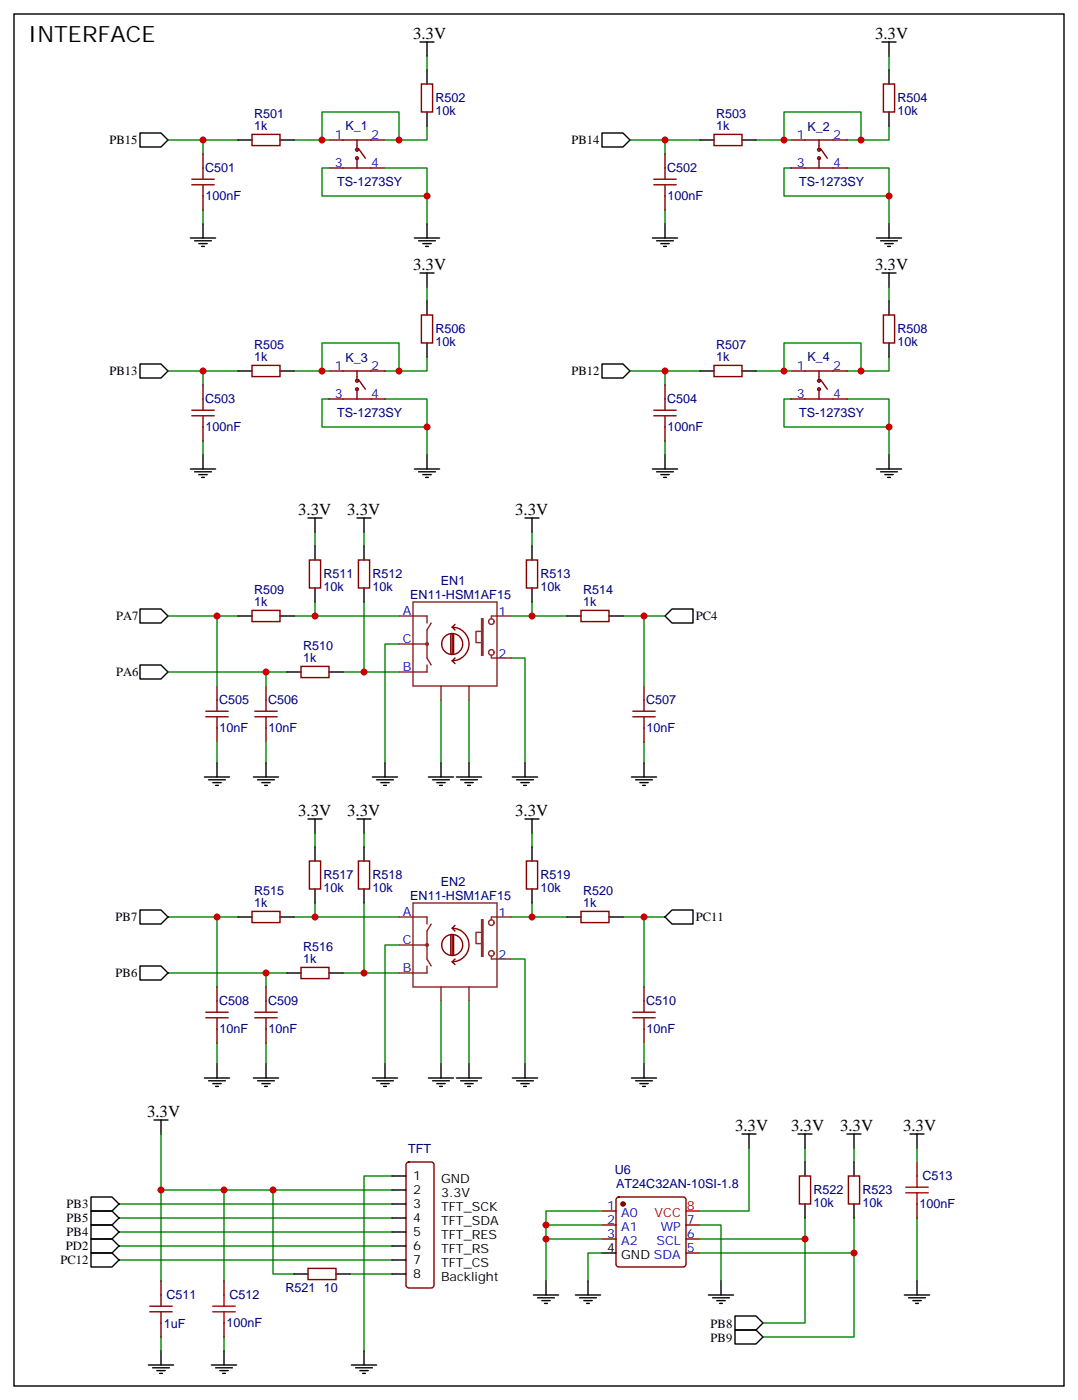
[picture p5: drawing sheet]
<svg xmlns="http://www.w3.org/2000/svg" width="272mm" height="353mm" viewBox="0 0 272 353" stroke-linecap="round" stroke-linejoin="round" font-family="sans-serif">
<g fill="none" stroke="#008700" stroke-width=".35">
<path d="M107.6 14.1v3.5M224 14.1v3.5M42.3 35.3h17.7M51.2 35.3v3.5M74.1 35.3h8.8M81.1 35.3v-7.1h19.4v7.1M107.6 31.8v3.5h-10.6M158.7 35.3h17.7M167.6 35.3v3.5M190.5 35.3h8.8M197.6 35.3v-7.1h19.4v7.1M224 31.8v3.5h-10.6"/>
<path d="M51.2 52.9v3.5M82.9 42.3h-1.8v7.1h26.5M97 42.3h10.6v14.1M167.6 52.9v3.5M199.3 42.3h-1.7v7.1h26.4M213.4 42.3h10.6v14.1M107.6 72.3v3.5M224 72.3v3.5M42.3 93.5h17.7M51.2 93.5v3.5M74.1 93.5h8.8M81.1 93.5v-7.1h19.4v7.1"/>
<path d="M107.6 90v3.5h-10.6M158.7 93.5h17.7M167.6 93.5v3.5M190.5 93.5h8.8M197.6 93.5v-7.1h19.4v7.1M224 90v3.5h-10.6M51.2 111.1v3.6M82.9 100.5h-1.8v7.1h26.5M97 100.5h10.6v14.2M167.6 111.1v3.6M199.3 100.5h-1.7v7.1h26.4M213.4 100.5h10.6v14.2"/>
<path d="M79.4 134.1v3.5M91.7 134.1v3.5M134.1 134.1v3.5M42.3 155.2h17.7M54.7 155.2v17.7M74.1 155.2h26.4M79.4 151.7v3.5M91.7 151.7v17.6M128.8 155.2h14.1M134.1 151.7v3.5M157 155.2h10.6M162.3 155.2v17.7"/>
<path d="M42.3 169.3h30M67 169.3v3.6M86.4 169.3h14.1M100.5 162.3h-3.5v30M111.1 176.4v15.9M118.2 176.4v15.9M128.8 165.8h3.5v26.5M54.7 187v5.3M67 187v5.3M162.3 187v5.3M79.4 209.9v3.5M91.7 209.9v3.5"/>
<path d="M134.1 209.9v3.5M42.3 231.1h17.7M54.7 231.1v17.6M74.1 231.1h26.4M79.4 227.5v3.6M91.7 227.5v17.7M100.5 238.1h-3.5v30M128.8 231.1h14.1M134.1 227.5v3.6M157 231.1h10.6M162.3 231.1v17.6M42.3 245.2h30"/>
<path d="M67 245.2v3.5M86.4 245.2h14.1M111.1 252.2v15.9M118.2 252.2v15.9M128.8 241.7h3.5v26.4M54.7 262.8v5.3M67 262.8v5.3M162.3 262.8v5.3M40.6 285.8v14.1h58.2M40.6 299.9v22.9M56.4 299.9v22.9M68.8 299.9v21.1h5.3"/>
<path d="M98.8 296.3h-7.1v44.1M188.7 289.3v15.9h-12.3M202.8 289.3v3.5M215.2 289.3v3.5M231.1 289.3v3.5M30 317.5h68.8M30 314h68.8M30 310.4h68.8M30 306.9h68.8M30 303.4h68.8M151.7 315.7h-3.5v7.1M151.7 312.2h-14.1v10.6"/>
<path d="M151.7 308.7h-14.1v3.5M151.7 305.2h-14.1v3.5M176.4 308.7h5.3v14.1M202.8 306.9v5.3h-26.4M202.8 312.2v21.2h-10.5M215.2 306.9v8.8h-38.8M215.2 315.7v21.2h-22.9M231.1 306.9v15.9M40.6 336.9v3.5M56.4 336.9v3.5M88.2 321h10.6"/>
</g>
<g fill="none" stroke="#870000" stroke-width=".35">
<path d="M51.2 38.8v6.4M63.5 33.9h7.1v2.8h-7.1zM82.9 35.3h14.1M90 35.3v2.4M90 39.9v2.4M90.3 37.4l1.8 2.5M106.2 21.2h2.8v7h-2.8zM167.6 38.8v6.4M179.9 33.9h7.1v2.8h-7.1zM199.3 35.3h14.1M206.4 35.3v2.4M206.4 39.9v2.4"/>
<path d="M206.7 37.4l1.8 2.5M222.6 21.2h2.8v7h-2.8zM48.3 45.2h5.7M48.3 46.6h5.7M51.2 46.6v6.3M82.9 42.3h14.1M164.7 45.2h5.7M164.7 46.6h5.7M167.6 46.6v6.3M199.3 42.3h14.1M106.2 79.4h2.8v7h-2.8zM222.6 79.4h2.8v7h-2.8z"/>
<path d="M51.2 97v6.4M63.5 92.1h7.1v2.8h-7.1zM82.9 93.5h14.1M90 93.5v2.5M90 98.1v2.4M90.3 95.6l1.8 2.5M167.6 97v6.4M179.9 92.1h7.1v2.8h-7.1zM199.3 93.5h14.1M206.4 93.5v2.5M206.4 98.1v2.4M206.7 95.6l1.8 2.5"/>
<path d="M48.3 103.4h5.7M48.3 104.8h5.7M51.2 104.8v6.3M82.9 100.5h14.1M164.7 103.4h5.7M164.7 104.8h5.7M167.6 104.8v6.3M199.3 100.5h14.1M63.5 153.8h7.1v2.8h-7.1zM78 141.1h2.8v7.1h-2.8zM90.3 141.1h2.8v7.1h-2.8zM132.6 141.1h2.9v7.1h-2.9z"/>
<path d="M146.4 153.8h7.1v2.8h-7.1zM51.9 179.2h5.6M54.7 172.9v6.3M64.2 179.2h5.6M67 172.9v6.3M75.8 167.9h7.1v2.8h-7.1zM159.5 179.2h5.6M162.3 172.9v6.3M51.9 180.6h5.6M54.7 180.6v6.4M64.2 180.6h5.6M67 180.6v6.4"/>
<path d="M159.5 180.6h5.6M162.3 180.6v6.4M78 217h2.8v7h-2.8zM90.3 217h2.8v7h-2.8zM132.6 217h2.9v7h-2.9zM63.5 229.7h7.1v2.8h-7.1zM146.4 229.7h7.1v2.8h-7.1zM51.9 255.1h5.6M51.9 256.5h5.6M54.7 248.7v6.4M54.7 256.5v6.3M64.2 255.1h5.6"/>
<path d="M64.2 256.5h5.6M67 248.7v6.4M67 256.5v6.3M75.8 243.8h7.1v2.8h-7.1zM159.5 255.1h5.6M159.5 256.5h5.6M162.3 248.7v6.4M162.3 256.5v6.3M102.5 293l.5-.2h5.7a.71 .71 0 0 1 .7 .7v30.4l-.3 .4-.4 .3h-5.7l-.5-.3-.2-.4v-30.4zM201.4 296.3h2.9v7.1h-2.9zM213.8 296.3h2.8v7.1h-2.8zM231.1 292.8v3.5"/>
<path d="M77.6 319.6h7.1v2.8h-7.1zM151.7 305.2h3.5M151.7 308.7h3.5M151.7 312.2h3.5M155.5 301.8l.4-.2h16.3a.71 .71 0 0 1 .7 .7v16.3l-.3 .5-.4 .2h-16.3l-.5-.3-.2-.4v-16.3zM172.9 308.7h3.5M172.9 312.2h3.5M172.9 315.7h3.5M231.1 303.4v3.5M37.7 330.6h5.7M37.7 329.1h5.7M40.6 322.8v6.3"/>
<path d="M40.6 330.6v6.3M56.4 322.8v3.5M56.4 333.4v3.5"/>
<circle cx="90" cy="37.7" r=".35"/>
<circle cx="90" cy="39.9" r=".35"/>
<circle cx="206.4" cy="37.7" r=".35"/>
<circle cx="206.4" cy="39.9" r=".35"/>
<circle cx="90" cy="96" r=".35"/>
<circle cx="90" cy="98.1" r=".35"/>
<circle cx="206.4" cy="96" r=".35"/>
<circle cx="206.4" cy="98.1" r=".35"/>
</g>
<g fill="none" stroke="#000" stroke-width=".35">
<path d="M3.5 3.5h264.6v345.7h-264.6zM105.8 10.6h3.6M107.6 10.6v3.5M107.6 17.6v3.6M222.2 10.6h3.6M224 10.6v3.5M224 17.6v3.6M35.3 33.5h5.3l1.7 1.8-1.7 1.7h-5.3zM60 35.3h3.5M70.6 35.3h3.5M107.6 28.2v3.6M151.7 33.5h5.3l1.7 1.8-1.7 1.7h-5.3z"/>
<path d="M176.4 35.3h3.5M187 35.3h3.5M224 28.2v3.6M48 60h6.3M51.2 56.4v3.6M104.4 60h6.4M107.6 56.4v3.6M164.4 60h6.3M167.6 56.4v3.6M220.8 60h6.4M224 56.4v3.6M49 60.7h4.3"/>
<path d="M50.1 61.4h2.1M50.8 62.1h.7M105.5 60.7h4.2M105.8 68.8h3.6M106.5 61.4h2.2M107.2 62.1h.7M107.6 68.8v3.5M107.6 75.8v3.6M165.5 60.7h4.2M166.5 61.4h2.1M167.2 62.1h.7M221.9 60.7h4.2"/>
<path d="M222.2 68.8h3.6M223 61.4h2.1M223.7 62.1h.7M224 68.8v3.5M224 75.8v3.6M35.3 91.7h5.3l1.7 1.8-1.7 1.7h-5.3zM60 93.5h3.5M70.6 93.5h3.5M107.6 86.4v3.6M151.7 91.7h5.3l1.7 1.8-1.7 1.7h-5.3zM176.4 93.5h3.5M187 93.5h3.5"/>
<path d="M224 86.4v3.6M48 118.2h6.3M49 118.9h4.3M50.1 119.6h2.1M51.2 114.7v3.5M104.4 118.2h6.4M105.5 118.9h4.2M106.5 119.6h2.2M107.6 114.7v3.5M164.4 118.2h6.3M165.5 118.9h4.2M166.5 119.6h2.1"/>
<path d="M167.6 114.7v3.5M220.8 118.2h6.4M221.9 118.9h4.2M223 119.6h2.1M224 114.7v3.5M50.8 120.3h.7M77.6 130.5h3.5M79.4 130.5v3.6M79.4 137.6v3.5M90 130.5h3.5M91.7 130.5v3.6M91.7 137.6v3.5"/>
<path d="M107.2 120.3h.7M132.3 130.5h3.5M134.1 130.5v3.6M134.1 137.6v3.5M167.2 120.3h.7M223.7 120.3h.7M35.3 153.5h5.3l1.7 1.7-1.7 1.8h-5.3zM60 155.2h3.5M70.6 155.2h3.5M79.4 148.2v3.5M91.7 148.2v3.5M134.1 148.2v3.5"/>
<path d="M142.9 155.2h3.5M153.5 155.2h3.5M167.6 155.2l1.7-1.7h5.3v3.5h-5.3zM35.3 167.6h5.3l1.7 1.7-1.7 1.8h-5.3zM72.3 169.3h3.5M82.9 169.3h3.5M51.5 195.8h6.4M52.6 196.5h4.2M53.6 197.2h2.1M54.3 197.9h.7M54.7 192.3v3.5M63.9 195.8h6.3"/>
<path d="M64.9 196.5h4.2M66 197.2h2.1M66.7 197.9h.7M67 192.3v3.5M93.8 195.8h6.4M94.9 196.5h4.2M96 197.2h2.1M96.7 197.9h.7M97 192.3v3.5M107.9 195.8h6.4M109 196.5h4.2M110.1 197.2h2.1"/>
<path d="M110.8 197.9h.7M111.1 192.3v3.5M115 195.8h6.4M116.1 196.5h4.2M117.1 197.2h2.1M117.8 197.9h.7M118.2 192.3v3.5M129.1 195.8h6.4M130.2 196.5h4.2M131.2 197.2h2.1M131.9 197.9h.7M132.3 192.3v3.5"/>
<path d="M159.1 195.8h6.4M160.2 196.5h4.2M161.2 197.2h2.1M161.9 197.9h.7M162.3 192.3v3.5M77.6 206.4h3.5M79.4 206.4v3.5M79.4 213.4v3.6M90 206.4h3.5M91.7 206.4v3.5M91.7 213.4v3.6M132.3 206.4h3.5"/>
<path d="M134.1 206.4v3.5M134.1 213.4v3.6M35.3 229.3h5.3l1.7 1.8-1.7 1.7h-5.3zM60 231.1h3.5M70.6 231.1h3.5M79.4 224v3.5M91.7 224v3.5M134.1 224v3.5M142.9 231.1h3.5M153.5 231.1h3.5M169.3 229.3h5.3v3.5h-5.3l-1.7-1.7zM35.3 243.4h5.3l1.7 1.8-1.7 1.7h-5.3z"/>
<path d="M72.3 245.2h3.5M82.9 245.2h3.5M51.5 271.6h6.4M52.6 272.3h4.2M53.6 273.1h2.1M54.3 273.8h.7M54.7 268.1v3.5M63.9 271.6h6.3M64.9 272.3h4.2M66 273.1h2.1M66.7 273.8h.7M67 268.1v3.5"/>
<path d="M93.8 271.6h6.4M94.9 272.3h4.2M96 273.1h2.1M96.7 273.8h.7M97 268.1v3.5M107.9 271.6h6.4M109 272.3h4.2M110.1 273.1h2.1M110.8 273.8h.7M111.1 268.1v3.5M115 271.6h6.4M116.1 272.3h4.2"/>
<path d="M117.1 273.1h2.1M117.8 273.8h.7M118.2 268.1v3.5M129.1 271.6h6.4M130.2 272.3h4.2M131.2 273.1h2.1M131.9 273.8h.7M132.3 268.1v3.5M159.1 271.6h6.4M160.2 272.3h4.2M161.2 273.1h2.1M161.9 273.8h.7"/>
<path d="M162.3 268.1v3.5M38.8 282.2h3.5M40.6 282.2v3.6M98.8 296.3h3.5M98.8 299.9h3.5M187 285.8h3.5M188.7 285.8v3.5M201.1 285.8h3.5M202.8 285.8v3.5M202.8 292.8v3.5M213.4 285.8h3.6M215.2 285.8v3.5"/>
<path d="M215.2 292.8v3.5M229.3 285.8h3.5M231.1 285.8v3.5M22.9 315.7h5.3l1.8 1.8-1.8 1.8h-5.3zM22.9 312.2h5.3l1.8 1.8-1.8 1.7h-5.3zM22.9 308.7h5.3l1.8 1.7-1.8 1.8h-5.3zM22.9 305.2h5.3l1.8 1.7-1.8 1.8h-5.3zM22.9 301.6h5.3l1.8 1.8-1.8 1.8h-5.3zM98.8 303.4h3.5M98.8 306.9h3.5M98.8 310.4h3.5M98.8 314h3.5"/>
<path d="M98.8 317.5h3.5M151.7 315.7h3.5M202.8 303.4v3.5M215.2 303.4v3.5M74.1 321h3.5M84.7 321h3.5M98.8 321h3.5M134.4 326.3h6.4M135.5 327h4.2M136.5 327.7h2.1M137.2 328.4h.7M137.6 322.8v3.5"/>
<path d="M145 326.3h6.3M146 327h4.3M147.1 327.7h2.1M147.8 328.4h.7M148.2 322.8v3.5M178.5 326.3h6.4M179.6 327h4.2M180.6 327.7h2.1M181.3 328.4h.7M181.7 322.8v3.5M185.2 331.6h5.3l1.8 1.8-1.8 1.7h-5.3zM185.2 335.1h5.3l1.8 1.8-1.8 1.8h-5.3z"/>
<path d="M227.9 326.3h6.3M229 327h4.2M230 327.7h2.1M230.7 328.4h.7M231.1 322.8v3.5M37.4 344h6.3M38.5 344.7h4.2M39.5 345.4h2.1M40.2 346.1h.7M40.6 340.4v3.6M53.3 344h6.3M54.3 344.7h4.3"/>
<path d="M55.4 345.4h2.1M56.1 346.1h.7M56.4 340.4v3.6M88.5 344h6.4M89.6 344.7h4.2M90.7 345.4h2.1M91.4 346.1h.7M91.7 340.4v3.6"/>
</g>
<g fill="none" stroke="#8c2424" stroke-width=".35">
<path d="M100.5 155.2h7.1v1.8M104.1 151.7h21.1v21.2h-21.1zM108.7 157l-1.1 1.8v7l1.1 1.8M121.4 155.9h.3v9.2h-.3zM121.4 159.1h-1.5v2.8h1.5M128.8 155.2h-5v.7M100.5 162.3h7.1M107.6 167.6v1.7h-7.1M111.1 172.9v3.5M118.2 172.9v3.5M123.8 165.1v.7h5M100.5 231.1h7.1v1.7"/>
<path d="M100.5 238.1h7.1M104.1 227.5h21.1v21.2h-21.1zM108.7 232.8l-1.1 1.8v7.1l1.1 1.7M121.4 231.8h.3v9.1h-.3zM121.4 234.9h-1.5v2.9h1.5M128.8 231.1h-5v.7M107.6 243.4v1.8h-7.1M111.1 248.7v3.5M118.2 248.7v3.5M123.8 240.9v.8h5"/>
<circle cx="123.8" cy="156.6" r=".71"/>
<circle cx="107.6" cy="162.3" r=".35"/>
<circle cx="123.8" cy="164.4" r=".71"/>
<circle cx="107.6" cy="238.1" r=".35"/>
<circle cx="123.8" cy="232.5" r=".71"/>
<circle cx="123.8" cy="240.2" r=".71"/>
</g>
<g fill="none" stroke="#850000" stroke-width=".35">
<path d="M113.6 159.8v4.9M113.9 158a4.2 4.2 0 0 1 4.3 4.3 4.2 4.2 0 0 1-4.3 4.2M113.9 159.8v4.9M113.9 158l.8 .8M114.3 159.8v4.9M114.7 157.3l-.8 .7M113.9 166.5l.8 .7M114.7 165.8l-.8 .7M116.6 162.3a2.65 2.65 0 0 0-3.8-2.4 2.65 2.65 0 0 0-.6 4.4 2.65 2.65 0 0 0 4.3-1.3l.1-.6M113.6 235.7v4.9M113.9 233.9a4.2 4.2 0 0 1 4.3 4.2 4.2 4.2 0 0 1-4.3 4.3M113.9 235.7v4.9"/>
<path d="M113.9 233.9l.8 .7M114.3 235.7v4.9M114.7 233.2l-.8 .7M116.6 238.1a2.65 2.65 0 0 0-3.8-2.4 2.65 2.65 0 0 0-.6 4.4 2.65 2.65 0 0 0 4.3-1.3l.1-.6M113.9 242.4l.8 .7M114.7 241.7l-.8 .7"/>
</g>
<path d="M228.2 299.2h5.7M231.1 296.3v2.9M228.2 300.6h5.7M231.1 300.6v2.8M53.6 329.1h5.7M53.6 330.6h5.7M56.4 326.3v2.8M56.4 330.6v2.8" fill="none" stroke="#a10000" stroke-width=".35"/>
<circle cx="157" cy="303.4" r=".53" fill="#870000" stroke="#870000" stroke-width=".35"/>
<path d="M172.9 305.2h3.5" fill="none" stroke="#f00" stroke-width=".35"/>
<g fill="#c00">
<circle cx="54.7" cy="155.2" r=".88"/>
<circle cx="67" cy="169.3" r=".88"/>
<circle cx="91.7" cy="169.3" r=".88"/>
<circle cx="79.4" cy="155.2" r=".88"/>
<circle cx="134.1" cy="155.2" r=".88"/>
<circle cx="162.3" cy="155.2" r=".88"/>
<circle cx="100.5" cy="35.3" r=".88"/>
<circle cx="107.6" cy="49.4" r=".88"/>
<circle cx="224" cy="49.4" r=".88"/>
<circle cx="217" cy="35.3" r=".88"/>
<circle cx="107.6" cy="107.6" r=".88"/>
<circle cx="100.5" cy="93.5" r=".88"/>
<circle cx="224" cy="107.6" r=".88"/>
<circle cx="217" cy="93.5" r=".88"/>
<circle cx="81.1" cy="35.3" r=".88"/>
<circle cx="51.2" cy="35.3" r=".88"/>
<circle cx="197.6" cy="35.3" r=".88"/>
<circle cx="167.6" cy="35.3" r=".88"/>
<circle cx="81.1" cy="93.5" r=".88"/>
<circle cx="51.2" cy="93.5" r=".88"/>
<circle cx="197.6" cy="93.5" r=".88"/>
<circle cx="167.6" cy="93.5" r=".88"/>
<circle cx="162.3" cy="231.1" r=".88"/>
<circle cx="134.1" cy="231.1" r=".88"/>
<circle cx="79.4" cy="231.1" r=".88"/>
<circle cx="91.7" cy="245.2" r=".88"/>
<circle cx="67" cy="245.2" r=".88"/>
<circle cx="54.7" cy="231.1" r=".88"/>
<circle cx="56.4" cy="299.9" r=".88"/>
<circle cx="40.6" cy="299.9" r=".88"/>
<circle cx="68.8" cy="299.9" r=".88"/>
<circle cx="202.8" cy="312.2" r=".88"/>
<circle cx="215.2" cy="315.7" r=".88"/>
<circle cx="137.6" cy="312.2" r=".88"/>
<circle cx="137.6" cy="308.7" r=".88"/>
</g>
<text font-size="5.6" x="7.1" y="10.6">INTERFACE</text>
<g font-size="4.2">
<text x="104.1" y="9.9">3.3V</text>
<text x="220.5" y="9.9">3.3V</text>
<text x="104.1" y="68.1">3.3V</text>
<text x="220.5" y="68.1">3.3V</text>
<text x="75.1" y="129.8">3.3V</text>
<text x="87.5" y="129.8">3.3V</text>
<text x="129.8" y="129.8">3.3V</text>
<text x="75.1" y="205.7">3.3V</text>
<text x="87.5" y="205.7">3.3V</text>
<text x="129.8" y="205.7">3.3V</text>
<text x="37" y="281.5">3.3V</text>
<text x="185.2" y="285">3.3V</text>
<text x="199.3" y="285">3.3V</text>
<text x="211.7" y="285">3.3V</text>
<text x="227.5" y="285">3.3V</text>
</g>
<g font-size="3.2" fill="#000080">
<text x="64" y="29.6">R501</text>
<text x="109.7" y="29">10k</text>
<text x="109.7" y="25.8">R502</text>
<text x="180.4" y="29.6">R503</text>
<text x="226.1" y="29">10k</text>
<text x="226.1" y="25.8">R504</text>
<text x="64" y="32.8">1k</text>
<text x="87" y="32.9">K_1</text>
<text x="180.4" y="32.8">1k</text>
<text x="203.4" y="32.9">K_2</text>
<text x="51.7" y="43.5">C501</text>
<text x="85" y="47">TS-1273SY</text>
<text x="168.1" y="43.5">C502</text>
<text x="201.4" y="47">TS-1273SY</text>
<text x="51.8" y="50.5">100nF</text>
<text x="168.2" y="50.5">100nF</text>
<text x="64" y="87.8">R505</text>
<text x="109.7" y="87.2">10k</text>
<text x="109.7" y="84">R506</text>
<text x="180.4" y="87.8">R507</text>
<text x="226.1" y="87.2">10k</text>
<text x="226.1" y="84">R508</text>
<text x="64" y="91">1k</text>
<text x="87" y="91.1">K_3</text>
<text x="180.4" y="91">1k</text>
<text x="203.4" y="91.1">K_4</text>
<text x="51.7" y="101.7">C503</text>
<text x="168.1" y="101.7">C504</text>
<text x="85" y="105.2">TS-1273SY</text>
<text x="201.4" y="105.2">TS-1273SY</text>
<text x="51.8" y="108.7">100nF</text>
<text x="168.2" y="108.7">100nF</text>
<text x="64" y="149.6">R509</text>
<text x="81.5" y="148.9">10k</text>
<text x="81.5" y="145.8">R511</text>
<text x="93.8" y="148.9">10k</text>
<text x="93.8" y="145.8">R512</text>
<text x="111.1" y="147.5">EN1</text>
<text x="136.2" y="148.9">10k</text>
<text x="136.2" y="145.8">R513</text>
<text x="146.9" y="149.6">R514</text>
<text x="64" y="152.8">1k</text>
<text x="103.4" y="151">EN11-HSM1AF15</text>
<text x="146.9" y="152.8">1k</text>
<text x="76.4" y="166.9">1k</text>
<text x="76.4" y="163.7">R510</text>
<text x="55.2" y="177.5">C505</text>
<text x="67.5" y="177.5">C506</text>
<text x="162.8" y="177.5">C507</text>
<text x="55.3" y="184.6">10nF</text>
<text x="67.7" y="184.6">10nF</text>
<text x="162.9" y="184.6">10nF</text>
<text x="81.5" y="221.6">R517</text>
<text x="93.8" y="221.6">R518</text>
<text x="136.2" y="221.6">R519</text>
<text x="64" y="225.4">R515</text>
<text x="81.5" y="224.8">10k</text>
<text x="93.8" y="224.8">10k</text>
<text x="103.4" y="226.9">EN11-HSM1AF15</text>
<text x="111.1" y="223.4">EN2</text>
<text x="136.2" y="224.8">10k</text>
<text x="146.9" y="225.4">R520</text>
<text x="64" y="228.6">1k</text>
<text x="146.9" y="228.6">1k</text>
<text x="76.4" y="239.5">R516</text>
<text x="76.4" y="242.7">1k</text>
<text x="55.2" y="253.4">C508</text>
<text x="67.5" y="253.4">C509</text>
<text x="162.8" y="253.4">C510</text>
<text x="55.3" y="260.4">10nF</text>
<text x="67.7" y="260.4">10nF</text>
<text x="162.9" y="260.4">10nF</text>
<text x="102.8" y="290.4">TFT</text>
<text x="154.9" y="295.7">U6</text>
<text x="155.3" y="299.2">AT24C32AN-10SI-1.8</text>
<text x="232.4" y="297.5">C513</text>
<text x="205" y="304.2">10k</text>
<text x="205" y="301">R522</text>
<text x="217.3" y="304.2">10k</text>
<text x="217.3" y="301">R523</text>
<text x="231.7" y="304.5">100nF</text>
<text x="41.9" y="327.4">C511</text>
<text x="57.8" y="327.4">C512</text>
<text x="71.9" y="325.7">R521</text>
<text x="81.6" y="325.7">10</text>
<text x="41.3" y="334.5">1uF</text>
<text x="57.1" y="334.5">100nF</text>
</g>
<g font-size="3.2" fill="#00f">
<text x="84.4" y="34.9">1</text>
<text x="93.5" y="34.9">2</text>
<text x="200.8" y="34.9">1</text>
<text x="209.9" y="34.9">2</text>
<text x="84.4" y="42">3</text>
<text x="93.5" y="42">4</text>
<text x="200.8" y="42">3</text>
<text x="209.9" y="42">4</text>
<text x="84.4" y="93.1">1</text>
<text x="93.5" y="93.1">2</text>
<text x="200.8" y="93.1">1</text>
<text x="209.9" y="93.1">2</text>
<text x="84.4" y="100.2">3</text>
<text x="93.5" y="100.2">4</text>
<text x="200.8" y="100.2">3</text>
<text x="209.9" y="100.2">4</text>
<text x="101.5" y="154.9">A</text>
<text x="125.6" y="155.2">1</text>
<text x="101.5" y="161.9">C</text>
<text x="125.6" y="165.8">2</text>
<text x="101.5" y="169">B</text>
<text x="101.5" y="230.7">A</text>
<text x="125.6" y="231.1">1</text>
<text x="101.5" y="237.8">C</text>
<text x="101.5" y="244.8">B</text>
<text x="125.6" y="241.7">2</text>
<text x="153" y="304.8">1</text>
<text x="153" y="308.3">2</text>
<text x="153" y="311.9">3</text>
<text x="156.5" y="306.6">A0</text>
<text x="156.5" y="310.1">A1</text>
<text x="166.5" y="310.1">WP</text>
<text x="173" y="311.9">6</text>
<text x="173" y="308.3">7</text>
<text x="156.5" y="313.6">A2</text>
<text x="165.4" y="313.6">SCL</text>
<text x="173" y="315.4">5</text>
</g>
<g font-size="3.2">
<text x="27.6" y="36.4">PB15</text>
<text x="144" y="36.3">PB14</text>
<text x="27.6" y="94.6">PB13</text>
<text x="144" y="94.6">PB12</text>
<text x="29.3" y="156.3">PA7</text>
<text x="175.3" y="156.4">PC4</text>
<text x="29.3" y="170.4">PA6</text>
<text x="29.1" y="232.1">PB7</text>
<text x="175.3" y="232.2">PC11</text>
<text x="29.1" y="246.2">PB6</text>
<text x="104.1" y="297.4">1</text>
<text x="111.1" y="298.1">GND</text>
<text x="16.8" y="304.5">PB3</text>
<text x="104.1" y="300.9">2</text>
<text x="104.1" y="304.4">3</text>
<text x="111.1" y="301.6">3.3V</text>
<text x="111.1" y="305.2">TFT_SCK</text>
<text x="16.8" y="311.5">PB4</text>
<text x="16.8" y="308">PB5</text>
<text x="104.1" y="308">4</text>
<text x="104.1" y="311.5">5</text>
<text x="111.1" y="308.7">TFT_SDA</text>
<text x="16.6" y="315.1">PD2</text>
<text x="104.1" y="315">6</text>
<text x="111.1" y="315.7">TFT_RS</text>
<text x="111.1" y="312.2">TFT_RES</text>
<text x="153" y="315.4">4</text>
<text x="156.5" y="317.1">GND SDA</text>
<text x="15.2" y="318.6">PC12</text>
<text x="104.1" y="318.6">7</text>
<text x="104.1" y="322.1">8</text>
<text x="111.1" y="322.8">Backlight</text>
<text x="111.1" y="319.3">TFT_CS</text>
<text x="179.1" y="334.6">PB8</text>
<text x="179.1" y="338.2">PB9</text>
</g>
<g font-size="3.2" fill="#f00">
<text x="173" y="304.8">8</text>
<text x="165" y="306.6">VCC</text>
</g>
</svg>
